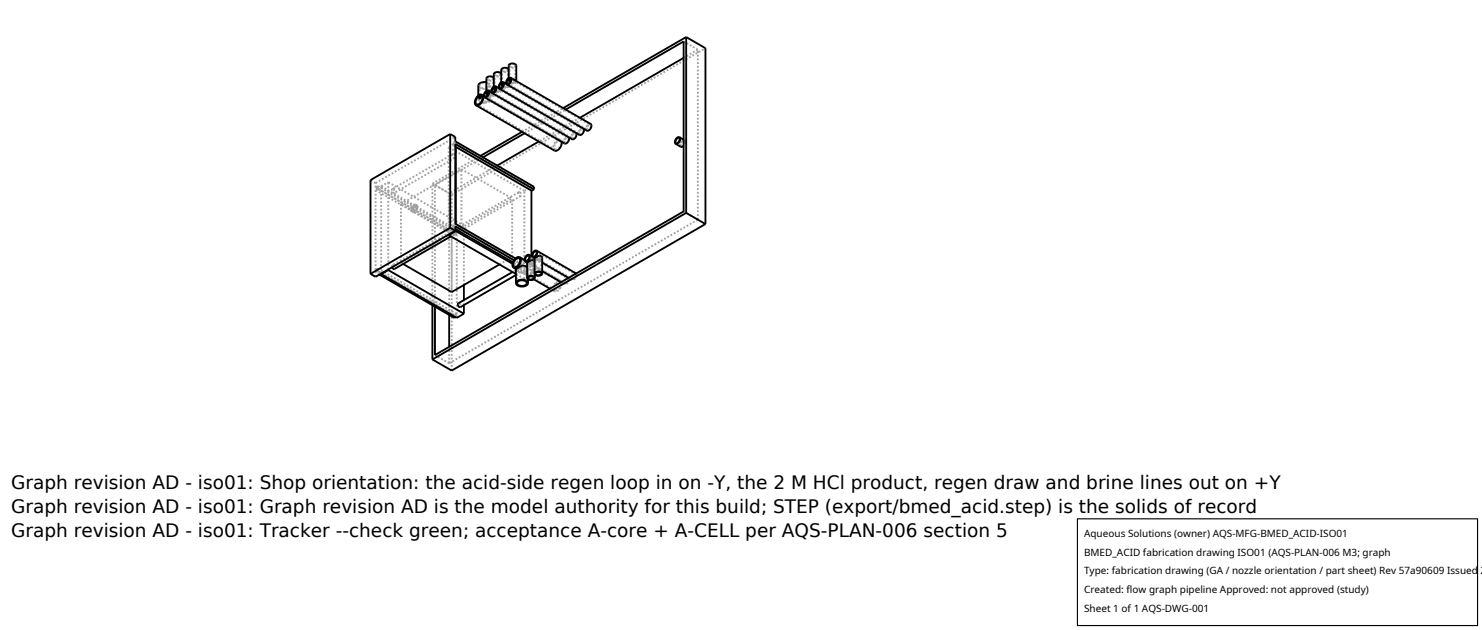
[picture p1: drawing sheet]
<svg xmlns="http://www.w3.org/2000/svg" width="212mm" height="90mm" viewBox="0 0 212 90" stroke-linecap="round" stroke-linejoin="round" font-family="sans-serif">
<g fill="none" stroke="#a0a0a0" stroke-width=".26" stroke-dasharray=".3 .3" stroke-linecap="butt">
<path d="M68.1 14.9l11.2 6.5M68.3 14.2l.2 .2M68.3 14.2a.53 .53 0 0 1 .3-.5 .53 .53 0 0 1 .6 0M68.3 13.7v.5M68.5 14.1l.1-.2 .2-.2 .6 .1M68.5 12.2l.1-.2 .3-.2 .8 .1M68.5 12.2v1.9M68.5 14.1l.2-.2 .3-.1M68.5 14.4v-.3M68.8 13.7l11.2 6.5M68.8 13.8h.2M68.9 13.9l.1-.1"/>
<path d="M69 14.6l.2 .1M69 14.6l-.5-.2M69.1 13.7h.1M69.2 14.7l.6-.3M69.2 14.7l-.6-.1-.3-.4M69.2 13.7l.2 .1M69.2 13.7l.6 .2M69.3 13.8l11.4 6.6M69.4 14.6l.3-.2M69.4 14.6l.1 .1M69.4 13.8l.4 .3M69.4 13.8l.3 .1"/>
<path d="M69.5 13.4l.1-.3h.4M69.5 11.7l.3 .2M69.5 13v.4M69.5 13.6l.4 .2M69.5 13.6v-.2M69.6 13.5l.1-.3 .3 .1M69.6 11.2l.2-.2h.5M69.6 13.3l.2-.2 .4 .1M69.6 11.2v2.1M69.7 13.9l.1 .2M69.7 11.9l.2 .3M69.7 14.4l.1-.1"/>
<path d="M69.7 13.1l11.4 6.6M69.8 13.2h.1M69.8 13.3h.2M69.8 14.4l.2-.2M69.8 13.9l.2 .3M69.8 11.9l.2 .3M69.8 14.1l.2 .1M69.8 14.1h.1M69.8 14.3l.2 .1M69.8 14.3l-.4 .3M69.9 14.1l-.9 .5M69.9 12.2l-.2 .3-.5 .1-.5-.1-.2-.3"/>
<path d="M69.9 12.2v1.9M69.9 13.2l-.2-.1M69.9 13.2l.1 .1M69.9 13.8l.5-.3M69.9 13.8l-.4-.2M70 14.4l-.5 .3M70 13.7l.3-.1M70 13.7l.1 .1M70 12.2l-.2 .4-.6 .1-.7-.1-.2-.4M70 14.2l10.1 5.8M70 12.2v2M70.2 13.2l.2 .1"/>
<path d="M70.2 13.2l.1 .1M70.2 13.2l.3 .2M70.3 13.6l.1-.1M70.3 11l.1 .2M70.3 13.3h.1M70.3 13.2l11.5 6.6M70.4 13.5l.2-.1M70.4 13.3l.1 .1M70.4 13.5l.1 .1M70.4 11.2l-.1 .2h-.3h-.3l-.1-.2M70.4 13.5l-.1 .1-.3 .1M70.4 13.3l-.5 .3h-.2l-.1-.3"/>
<path d="M70.4 11.2v2.1M70.5 12.8l.2-.4 .4 .1M70.5 11.1l.1 .1M70.5 12.4v.4M70.5 12.9l.4 .3M70.5 12.9v-.1M70.5 13.6l-.4 .2M70.6 13.4h-.1M70.6 11.2l-.2 .2-.4 .1-.4-.1-.1-.2M70.6 13.4l10.6 6.1M70.6 11.2v2.2M70.7 12.9l.1-.3h.3"/>
<path d="M70.7 10.6l.2-.2h.5M70.7 12.7l.1-.2 .5 .1M70.7 10.6v2.1M70.7 12.5l11.5 6.6M70.8 12.7l.3-.1M70.8 12.6h.1M70.9 12.6l-.1-.1M70.9 12.6h.2M70.9 13.2l.6-.3M70.9 13.2l-.4-.3M71.1 13.1l.3-.2M71.1 13.1l.1 .1"/>
<path d="M71.2 12.6l.3 .1M71.3 12.6h.1M71.3 12.6l.1 .1M71.3 12.6l.3 .2M71.4 12.9h.1M71.4 10.4l.1 .2M71.4 12.6v.1M71.4 12.5l11.4 6.6M71.4 12.7h.1M71.5 12.9l.1-.1M71.5 12.7l.1 .1M71.5 12.9l.1 .1"/>
<path d="M71.5 10.6l-.2 .2h-.2h-.3l-.1-.2M71.5 12.9l-.1 .1-.3 .1M71.5 12.7l-.6 .3-.2-.1v-.2M71.5 10.6v2.1M71.6 12.2l.1-.4 .4 .1M71.6 10.5v.1M71.6 11.8v.4M71.6 12.3l.4 .3M71.6 12.3v-.1M71.6 13l-.4 .2M71.6 10.6l-.1 .2-.4 .1-.4-.1-.2-.2M71.6 12.8l10.6 6.1"/>
<path d="M71.6 10.6v2.2M71.7 12.3l.1-.3h.3M71.7 10l.3-.2h.4M71.7 12.1l.2-.2 .4 .1M71.7 10v2.1M71.8 11.8l11.4 6.6M71.9 12h.1M71.9 12.1l.2-.1M72 12l-.1-.1M72 12h.1M72 12.6l.5-.3M72 12.6l-.4-.3"/>
<path d="M72.1 12.5l.3-.2M72.1 12.5l.2 .1M72.3 12h.2M72.3 12h.1M72.3 12l.2 .1M72.3 12l.4 .2M72.4 12.3h.1M72.4 9.8l.1 .2M72.4 12l.1 .1M72.5 11.9l11.4 6.6M72.5 12.3l.2-.1M72.5 12l.2 .2"/>
<path d="M72.5 12.3h.2M72.5 10l-.1 .2h-.3h-.2l-.2-.2M72.5 12.3l-.1 .1-.3 .1M72.5 12.1l-.5 .3-.2-.1-.1-.2M72.5 10v2.1M72.6 11.6l.2-.4 .4 .1M72.6 9.9l.1 .1M72.6 11.1v.5M72.7 11.7l.4 .3M72.7 11.7l-.1-.1M72.7 12.3l-.4 .3M72.7 10l-.2 .2-.3 .1-.4-.1-.2-.2"/>
<path d="M72.7 12.2l10.6 6.1M72.7 10v2.2M72.8 11.6l.1-.2h.3M72.8 9.4l.2-.2h.5M72.8 11.5l.2-.3 .4 .2M72.8 9.4v2.1M72.9 11.2l11.4 6.6M72.9 11.4l.2-.1M72.9 11.5l.3-.1M73.1 11.3h-.2M73.1 11.3l.1 .1M73.1 12l.5-.3"/>
<path d="M73.1 12l-.4-.3M73.2 11.9l.3-.2M73.2 11.9l.1 .1M73.4 11.4h.1M73.4 11.4l.2 .1M73.5 11.7h.1M73.5 9.2l.1 .2M73.5 11.4l.1 .1M73.6 11.7l.1-.1M73.6 11.7h.1M73.6 9.4l-.1 .1-.3 .1-.3-.1-.1-.1M73.6 11.7l-.1 .1-.3 .1"/>
<path d="M73.6 11.5l-.6 .3-.1-.1-.1-.2M73.6 9.4v2.1M73.7 11.7l-.4 .3M73.7 9.4l-.1 .2-.4 .1-.4-.1-.2-.2M74.6 18.8l5.8-3.4M74.9 19l5.9-3.4M81.1 19.7l.1 .2M81.2 19.5l.1 .1M81.2 19.9l-.2 .4-.3 .1M81.7 19.9l-.1-.3 .1-.4 .3-.2 .2-.1M81.8 19.8l-.1-.2 .1-.3 .2-.2h.2M82.2 19.1l.1 .1"/>
<path d="M82.2 18.9l.1 .1M82.3 19.2l-.2 .4-.3 .2M82.8 19.3l-.2-.3 .1-.3 .3-.3 .3-.1M82.8 16.8l-5.9 3.4M82.8 19.1l-.1-.1 .1-.3 .2-.2 .2-.1M83.2 18.4l.1 .2M83.3 18.3l.1 .1M83.3 18.6l-.2 .4-.3 .1M83.8 18.7l-.1-.3 .1-.4 .3-.3h.3M83.9 18.5l-.1-.1 .1-.3 .2-.2 .2-.1M84.3 17.8l.1 .2M84.4 18l-.2 .4-.3 .1"/>
<path d="M97 19.7l.7 .4M97.6 19.9l.2 .1M99.7 7.1l-2.1-1.2M99.7 7.1l-2.1 1.2M53.6 38.5v-11.4M53.6 26.8v-.7M53.6 26.1l-.7-.4M53.6 39.5v-.6M53.6 26.1l11.4-6.5M54 38.7l-.4 .2M54 38.7v-.4M54 38.3l-.4 .2"/>
<path d="M54 26.9l-.4 .2M54 26.9v-.3M54 26.6l-.4 .2M54.2 39.2l-.6-.3M54.4 39.1v-12.5M54.4 26.6l1.1-.6M55.5 38.5v-12.5M56 38.2v-.3M56 27h.2M56 37.9h.2M56.2 27l.2 .3-.1 .2M56.2 37.9l.2 .3-.1 .2"/>
<path d="M56.3 27.5l-.3-.1v-.4M57.3 29.1v8.4M57.3 29.1l8.6-4.9M57.3 37.5l8.6-5M57.6 37.7l-.3-.2M58.8 30.2l-.1-.3 .1-.4 .3-.2 .3-.1M58.8 30.2l.2 .1M58.9 30l-.1-.2 .1-.2 .2-.2 .2-.1M58.9 30l.2 .1M59 30.3h.2l.2-.2 .2-.5M59.1 30.1l.3-.1 .1-.4M59.3 29.3l.1 .2"/>
<path d="M59.3 29.3l.2 .1M59.4 29.2l.1 .3M59.4 29.2l.1 .1M59.4 29.5l-.2 .4-.3 .1M59.5 29.4l-.2 .1-.2 .2-.1 .3 .1 .1M59.5 29.5l-.3 .5-.2 .2h-.2M59.5 29.3h-.2l-.3 .3-.1 .4 .1 .3M59.5 29.6v-.2M59.6 29.6l-.1-.3M61.8 26.2l2.7 1.6M61.8 26.2l6.8-3.9M62.1 26.4l6.9-3.9"/>
<path d="M64.1 33.5v-12.5M64.1 21l1-.6M64.2 27.6l-2.1-1.2M64.5 27.8l36.3-20.9M64.5 33.3v8.4M64.5 33.3l-7.2-4.2M64.5 33.3l8.6-5M64.7 22h.1M64.7 32.9h.1M64.7 22l-8.7 5M64.7 32.9l-8.7 5M64.7 32.5v-.4"/>
<path d="M64.7 20.8v-.4M64.8 22l.2 .3v.2M64.8 32.9l.2 .3v.2M64.9 33.6v-.4M64.9 33.6l-11.3-6.5M64.9 33.2l-11.3-6.4M65 22.5l-.3-.1v-.4M65 33.4l-.3-.1v-.4M65 22.5l-8.7 5M65 33.4l-.6 .4M65 32.3l-.3 .2M65 32.7l-.3-.2"/>
<path d="M65 31.9l-.3 .2M65 20.6l-.3 .2M65 20.9l-.3-.1M65 20.2l-.3 .2M65.1 32.7v-.7M65.1 21v-.6M65.2 33.4l-.3 .2M65.2 33.4v-.3M65.2 33.1l-.3 .1M65.2 33.4l-11.2-6.5M65.2 33.1l-11.2-6.5M65.2 32.8l1.1-.6"/>
<path d="M65.2 32.8l-10.8-6.2M65.4 32.4l.2 .1M65.6 32.5l.2 .2v.3M65.8 33l-.3-.2-.1-.4M65.9 32.5l7.2 4.2M65.9 24.2l7.2 4.1M65.9 32.5v-8.3M66.3 32.2l-10.8-6.2M71 23.6l-6.8 4M71.3 37.8l1.8-1.1M73.1 36.7v-8.4M73.4 38.1l5.9 3.3"/>
<path d="M73.7 38.4l.2 .1M73.7 38.4l.2 .4 .6 .1M73.8 38.2l.4-.2M73.8 38.2l.1 .1M73.9 38.5l.4 .3M74.1 27.5h.1M74.1 38.3h.1M74.1 27.5l-8.7 4.9M74.1 38.3l-.9 .5M74.1 36.9l5.9 3.3M74.2 38h.2M74.2 38l-.4 .2"/>
<path d="M74.2 27.5l.2 .2v.3M74.2 38.3l.2 .3v.3M74.3 38.8l.2 .1M74.3 38.8l.7 .1 .2-.1v-.3M74.4 38l-.5 .3M74.4 28l-.3-.2v-.3M74.4 38.9l-.3-.2v-.4M74.4 28l-8.6 5M74.4 38.9l-.7 .4M74.6 38.9h-.1M74.6 38.9l1.6 1M74.6 37.9l.2 .1"/>
<path d="M74.7 38.8l.2 .1M74.7 38.8l.5-.3M74.8 38l-.9 .5M74.9 38.9l.3-.1 .1-.2M74.9 38.9l.4-.3M74.9 39.8v-12.5M74.9 27.3l1-.6M74.9 39.8l-1.2-.7M74.9 27.3l-10.8-6.3M74.9 37.1l5.2 3M75 38.1l-.2-.1M75 38.8h-.3"/>
<path d="M75.1 37.2l5.6 3.3M75.2 39h-.3l-.3-.1M75.2 38.3l.2 .1M75.2 38.3l-.2-.2M75.2 38.5l-.2 .3M75.2 38.5l.1 .1M75.2 38.5v-.2M75.3 37.5l.4 .2M75.3 37.3l.4-.2M75.3 37.3l.1 .1M75.4 38.4l-.1 .4-.1 .2M75.4 38.4l-.1-.2"/>
<path d="M75.4 39.9v-1.5M75.4 37.6h.1M75.4 39.7v-2.1M75.5 37.6l.1 .1M75.5 36.5l5.6 3.3M75.6 37.7l.5 .1 .1-.2M75.7 37.1l.1 .1M75.7 37.1l-.4 .2M75.8 37.2l-.4 .2M75.8 37.2h-.3l-.1 .2M75.8 37.8l-.1-.1M75.8 37.8l1.6 .9"/>
<path d="M75.8 37.6l.2 .1M75.8 37.6h.3l.1-.2M75.9 39.2l-1 .6M75.9 39.2v-2.6M75.9 27.2v-.5M75.9 39.2l-2.7-1.5M75.9 26.7l-10.8-6.3M75.9 39v-.4M75.9 27.2v-.3M75.9 39l-2.6-1.6M75.9 38.6l-11.2-6.5M75.9 26.9l-11.2-6.5"/>
<path d="M76 37.1l.4 .2M76 37.7h.2l.2-.2M76 37.7l.4-.2M76 36.7l5.2 2.9M76.1 37.7l-.3-.1M76.1 37.3h-.2l-.5 .3M76.2 36.6l5.6 3.2M76.2 37.8h-.4M76.2 37.4l-.1 .3M76.2 37.4l.2 .1M76.2 37.6l-.1-.3M76.2 39.7v-2.1"/>
<path d="M76.3 38.8l-.4 .2M76.3 38.8v-.4M76.3 38.4l-.4 .2M76.3 26.7l-.4 .2M76.3 38.8l-2.9-1.6M76.3 38.4l-2.7-1.5M76.3 36.9h.1M76.4 36.9l.4 .2M76.4 37.3v.2M76.4 37.3h-.1M76.4 36.7l.4-.2M76.4 36.7l.1 .1"/>
<path d="M76.4 37.5l-.2 .3M76.4 39.2v-1.7M76.5 36.9v.1M76.5 39.1v-2.2M76.5 37l.2 .1M76.6 35.9l5.6 3.2M76.7 37.1l.4 .1 .2-.3M76.8 36.5l.1 .1M76.8 36.5l-.4 .2M76.9 36.6l-.4 .2M76.9 36.6h-.3l-.1 .2M76.9 37.2l-.1-.1"/>
<path d="M76.9 37.2l.5 .3M76.9 37l.1 .1M76.9 37h.3l.1-.2M77 36.5l.4 .2M77 37.1h.3l.1-.2M77 37.1l.4-.2M77.2 37.1l-.3-.1M77.2 36.7h-.3l-.4 .2M77.3 37.2h-.4M77.3 36.8l-.1 .3M77.3 36.8l.1 .1M77.3 36.9l-.1-.2"/>
<path d="M77.3 39.1v-2.2M77.4 36.9l-.1 .3M79.2 21.5l-.2-.4 .2-.6 .4-.4 .5-.1M79.3 21.4l-.2-.4 .2-.4 .3-.4h.4M80 20.2l.1 .3M80.1 20l.1 .2M80.1 20.5l-.3 .7-.3 .2h-.2M80.6 20.5l-.1-.2 .1-.4 .3-.3 .3-.1M80.7 20.4l-.1-.2 .1-.3 .2-.2h.2M81.1 39.8l.1 .1M81.2 39.6l.1 .3M81.2 39.9l-.2 .4-.3 .2"/>
<path d="M81.2 39.7l.5 .3M81.3 39.9l-.2 .5-.3 .2h-.2M81.7 40l-.1-.3 .1-.4 .3-.3h.2M81.8 39.8l-.1-.2 .1-.2 .2-.2 .2-.1M82.2 39.1l.1 .2M82.3 39.3l-.2 .4-.3 .1M82.3 39.1l.1 .2M82.4 39.3l-.3 .5-.2 .2h-.2M96.6 20.4l.7 .4M97.2 21l-.1-.3 .1-.4 .3-.3h.3M97.3 20.8l-.1-.1 .1-.3 .2-.2 .2-.1M97.7 20.1l.1 .2"/>
<path d="M97.8 20l.1 .3M97.8 20.3l-.2 .4-.3 .1M97.9 20.3l-.3 .5M99.7 31.4l-2.1-1.2M99.7 31.4l-35.5 20.5M99.7 31.4v-24.3M61.8 43.6v-17.4M62.1 43.8v-17.4M64.2 51.9l-2.1-1.2M64.2 51.9v-2.4M64.2 45v-17.4M64.5 52.9v-25.1"/>
<path d="M64.9 45.4v-.4M64.9 45l-11.3-6.5M65.2 45.2l-.1 .1M65.2 45.2v-.4M65.2 44.8l-.3 .2M65.2 45.2l-11.2-6.5M65.2 44.8l-11.2-6.5M65.2 45.4v-12.6M65.4 43.3h.2M65.6 43.3l.2 .3v.3M66.3 43.6v-.7M66.3 40.7v-8.5"/>
<path d="M73.9 40.4v-1.9M75.2 40.4v-1.9M78.5 41.2l.7 .4M79.2 41.6l-.2-.4 .2-.6 .4-.5h.5M79.3 41.4l-.2-.3 .2-.5 .3-.3 .4-.1M80 40.2l.1 .4M80.1 40.1l.1 .4M80.1 40.6l-.3 .7-.3 .2-.2-.1M80.1 40.3l.5 .3M80.2 40.5l-.1 .5-.3 .4-.3 .2h-.3M80.6 40.6l-.1-.2 .1-.4 .3-.3 .3-.1M80.7 40.5l-.1-.2 .1-.3 .2-.2h.2"/>
</g>
<g fill="none" stroke="#000" stroke-width=".26">
<path d="M64.3 19.1l.7 .5v.6l11.3 6.5v.3M64.3 19.1l-11.4 6.6v13.4M64.3 19.1v13.4M68 15l11.2 6.5h.4l.3-.3 .3-.5v-.5M68.2 13.9l.5-.2 .2 .1v.2l-.2 .6-.5 .3-.2-.1-.1-.3zM68.8 13.8h-.2l-.2 .2M68.8 13.8l-.4 .2M68.8 13.8h.1M68.9 13.5l.1 .5-.2 .6-.4 .4h-.4M68.9 13.5l-.5 .1-.4 .4-.2 .6 .2 .4M68.9 13.5l.2 .2M68.9 13.9l-.4 .2-.1-.1"/>
<path d="M69.2 13.9l11.5 6.6h.2l.2-.2 .2-.4v-.3M69.4 13.2l.2-.1 .2 .2-.2 .3-.3 .2-.1-.2zM69.5 11.7l-.7 .1-.4 .2-.1 1.7M69.7 13.1l-.1 .1-.1 .2M69.8 12.9l.1 .3-.1 .4-.3 .2-.3 .1M69.8 12.9l-.3 .1-.3 .3-.1 .4 .1 .2M69.8 12.9l.3 .3M69.8 13.2l-.3 .2M69.8 13.3l-.2 .2-.1-.1M70.1 13.2h.1M70.3 13.3l11.4 6.6h.2l.3-.3 .1-.3v-.3M70.4 12.6l.3-.2 .1 .3-.1 .3-.3 .2-.1-.2z"/>
<path d="M70.5 11.1l-.2-.2h-.3l-.5 .2v1.9M70.8 12.5l-.2 .1-.1 .2M70.8 12.3l.1 .3-.1 .3-.2 .3-.3 .1M70.8 12.3h-.2l-.3 .3-.1 .4 .1 .3M70.8 12.3l.4 .3M70.8 12.7l-.1 .2-.2-.1M70.8 12.6l-.3 .2M71.2 12.6h.1M71.3 12.7l11.5 6.6 .2-.1 .3-.2 .1-.3v-.3M71.5 11.9l.3-.1 .1 .3-.2 .3-.2 .2-.2-.3zM71.6 10.5l-.5-.2h-.3l-.2 .2-.1 1.9M71.9 11.9l-.2 .1-.1 .2"/>
<path d="M71.9 11.7l.1 .3-.1 .4-.3 .2-.3 .1M71.9 11.7l-.3 .1-.3 .2-.1 .4 .1 .3M71.9 11.7l.4 .3M71.9 12l-.3 .2M71.9 12.1l-.2 .2-.1-.1M72.3 12h.1M72.6 11.3l.3-.1v.3l-.1 .3-.3 .1-.1-.2zM72.6 9.9l-.2-.2h-.3l-.5 .2v1.9M72.6 11.1l.1-1.8 .3-.2h.5l.2 .3v2.2M72.9 11.3l-.1 .1-.1 .2M72.9 11.1l.1 .3-.1 .3-.2 .3-.3 .1M72.9 11.1h-.3l-.2 .3-.1 .4 .1 .3"/>
<path d="M72.9 11.1l.4 .2M72.9 11.4l-.2 .2M72.9 11.5l-.1 .1h-.1M73.3 11.3l.4 .3M73.7 11.6h.1M73.7 11.6l10.7 6.1 .1 .3-.1 .4-.3 .2-.3 .1-11.4-6.6M74.6 18.8l-6 3.5M74.9 19l-5.9 3.5M80.8 15.6l16.8-9.7v24.3l-35.5 20.5v-6.9M96.7 19.8l.3-.1 .1 .2-.2 .4-.3 .1-.1-.2zM97 19.6l.2 .2-.1 .4-.3 .3h-.3M97 19.6h-.2l-.3 .3-.1 .4 .1 .2"/>
<path d="M97 19.6l.6 .3M97.6 8.3l-14.8 8.5M98 5.3l2.8 1.6v25.1M98 5.3l-17.6 10.1M98 5.3v25.1M54.2 39.2l10.7 6.2 .2-.1M54.4 39.1l10.8 6.3 1.1-.6M54.4 39.1h.1M55.5 38.6l-1.1 .5M55.5 38.6l10.8 6.2M55.5 38.5v.1M57.6 37.7l6.9 4 6.8-3.9"/>
<path d="M64.1 33.6l9.6 5.5M64.1 33.5v.1M64.3 32.5l.7 .4M64.3 32.5l-11.4 6.6M64.4 33.8l-8.1 4.6h-.1l-.2-.2M65 20.9l10.9 6.3 .4-.2M65 32.9l-11.4 6.6-.7-.4M65 32.9v-.6l8.4 4.9M65 32.7l8.3 4.7M65.1 33l8.1 4.7M65.1 33l-1 .6M65.1 21v11"/>
<path d="M65.1 32.7v.3M73.2 38.8l-7.8 4.5 .1 .4 .3 .2 7.9-4.6M73.4 38.2l.3 .2M73.6 37l.5-.1 .2 .3-.3 .7-.4 .2-.2-.1-.1-.3zM73.7 38.4v2M74.2 36.7l.2 .4-.2 .6-.4 .5h-.4M74.2 36.7l-.4 .1-.4 .4-.2 .6 .2 .4M74.2 36.7l.7 .4M75 37.3l.3 .2M75.2 36.6l.3-.1 .1 .2-.2 .4-.2 .1-.2-.2zM75.3 38.2l-.5-.3a.77 .77 0 0 0-.8 .3l-.3 .2M75.3 39.7l.1-.2 .4-.1 .4 .1 .2 .2"/>
<path d="M75.3 39.7l.1 .2 .4 .1 .4-.1 .2-.2M75.3 37.5v2.2M75.4 39.9v.5M75.5 39.6l.5-.1 .2 .1v.1l-.1 .2h-.4l-.2-.1zM75.6 36.4l.1 .2-.1 .4-.3 .3h-.3M75.6 36.4h-.3l-.3 .3-.1 .4 .1 .2M75.6 36.4l.4 .3M75.9 27.2v9.4M76.1 36.7l.2 .2M76.2 39.9l2.3 1.3M76.3 27l-11.3-6.4v11.3l8.6 5M76.3 36l.2-.1 .1 .2-.1 .4-.3 .1-.1-.2z"/>
<path d="M76.3 37.3l-.1-.1a.47 .47 0 0 0-.6 .1l-.3 .2M76.3 36.9l.7-.4 .4 .2v2.4M76.3 39.1l.2-.3h.4h.4l.1 .3M76.3 39.1l.2 .2 .4 .1 .4-.1 .1-.2M76.3 36.9v2.2M76.4 39.2v.5M76.5 39l.5-.2 .2 .1 .1 .2-.2 .2h-.3l-.3-.1zM76.6 35.8l5.7 3.3M76.6 35.8l.1 .3-.1 .3-.2 .3h-.3M76.6 35.8h-.3l-.2 .3-.1 .4 .1 .2M76.9 20.2l-5.9 3.4M77.4 38.7l2.7 1.6"/>
<path d="M77.4 37.5l3.8 2.2M96.5 20.5l.8 .5 .3-.2M98 30.4l2.8 1.6M98 30.4l-36.2 20.9M100.8 32l-36.3 20.9-2.7-1.6M61.8 43.6v7.7M64.2 45v4.5M66.3 40.7v2.2M66.3 43.6v1.2M73.7 40.4l.2-.3 .6-.2 .7 .2 .2 .3M73.7 40.4l.2 .4 .6 .1 .7-.1 .2-.4M74 40.2l.3-.2h.5l.3 .2 .1 .3-.3 .3h-.6l-.4-.2z"/>
</g>
<path d="M153.9 74.1h57.1v15.2h-57.1z" fill="#fff" stroke="#000" stroke-width=".16"/>
<g font-size="2.6">
<text x="1.6" y="69.8">Graph revision AD - iso01: Shop orientation: the acid-side regen loop in on -Y, the 2 M HCl product, regen draw and brine lines out on +Y</text>
<text x="1.6" y="73.3">Graph revision AD - iso01: Graph revision AD is the model authority for this build; STEP (export/bmed_acid.step) is the solids of record</text>
<text x="1.6" y="76.7">Graph revision AD - iso01: Tracker --check green; acceptance A-core + A-CELL per AQS-PLAN-006 section 5</text>
</g>
<g font-size="1.4">
<text x="154.8" y="76.6">Aqueous Solutions (owner) AQS-MFG-BMED_ACID-ISO01</text>
<text x="154.8" y="79.3">BMED_ACID fabrication drawing ISO01 (AQS-PLAN-006 M3; graph</text>
<text x="154.8" y="82">Type: fabrication drawing (GA / nozzle orientation / part sheet) Rev 57a90609 Issued 2</text>
<text x="154.8" y="84.7">Created: flow graph pipeline Approved: not approved (study)</text>
<text x="154.8" y="87.4">Sheet 1 of 1 AQS-DWG-001</text>
</g>
</svg>
